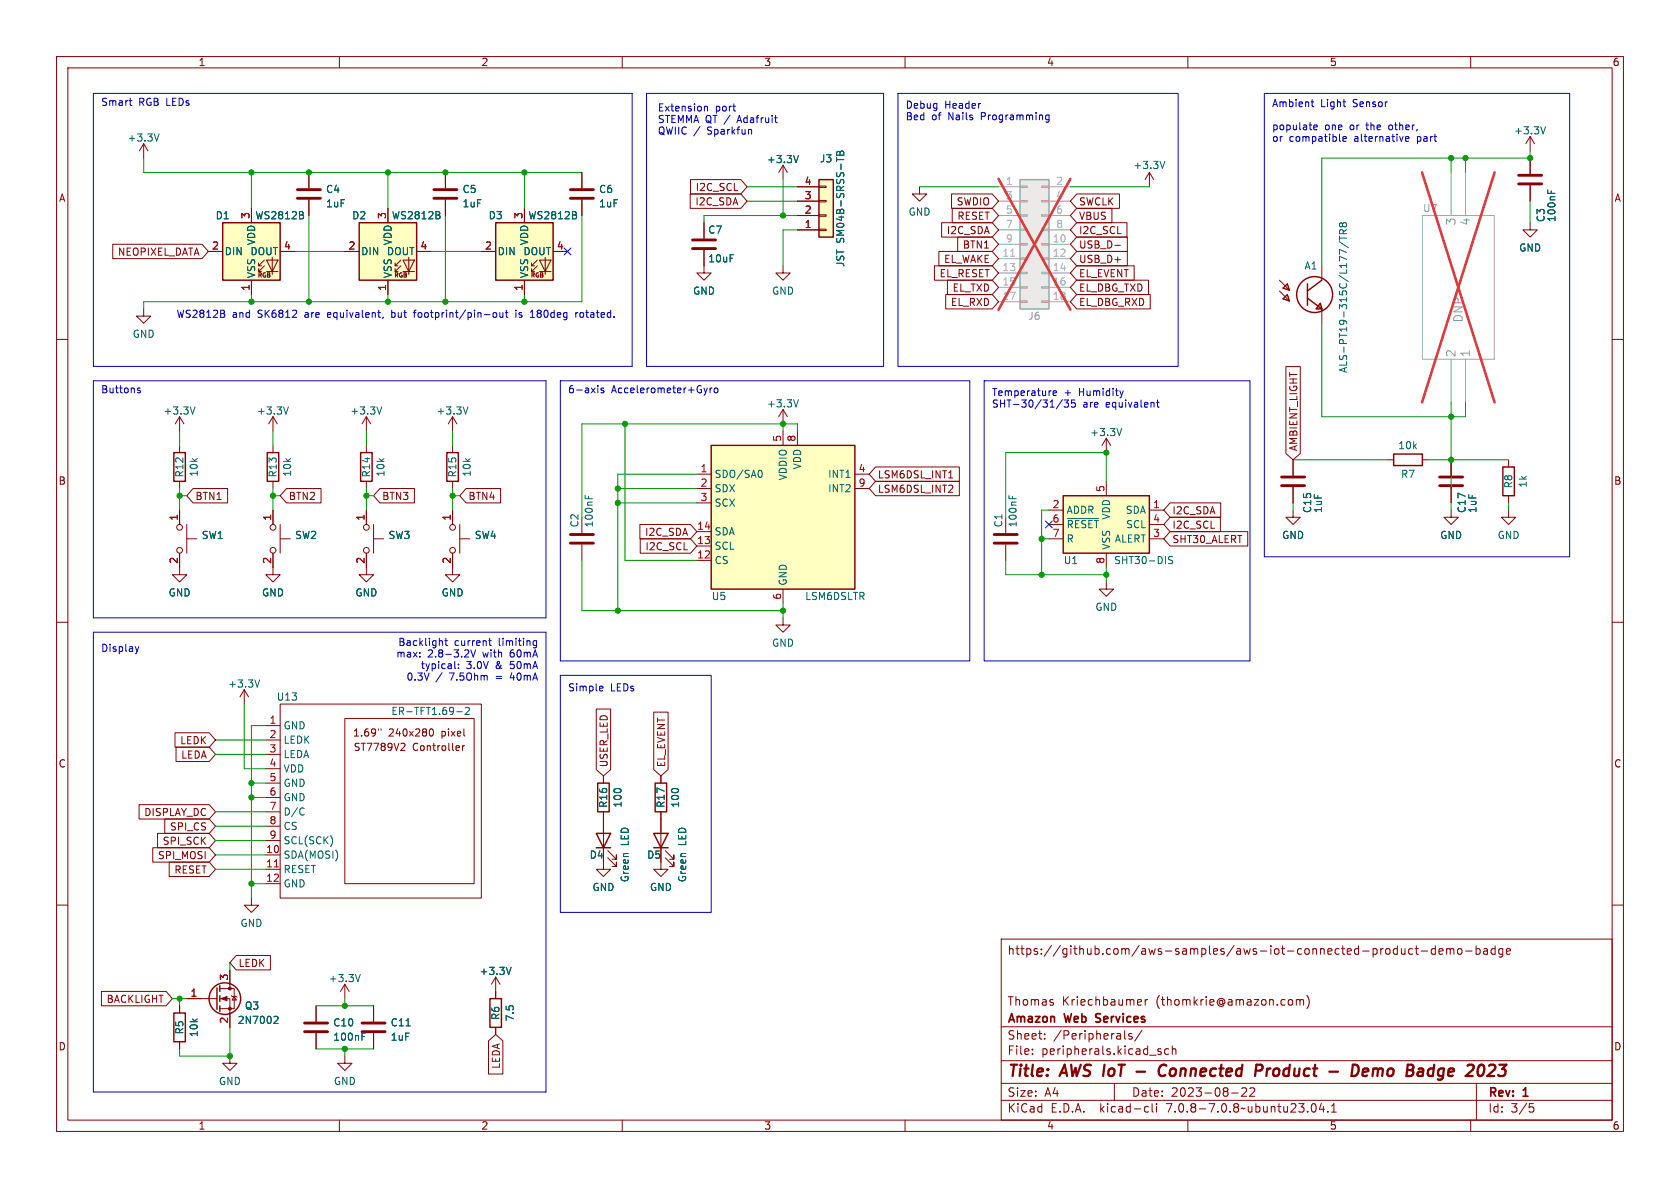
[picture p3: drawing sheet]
<svg xmlns="http://www.w3.org/2000/svg" width="297mm" height="210mm" viewBox="0 0 297 210" stroke-linecap="round" stroke-linejoin="round" font-family="sans-serif">
<g fill="none" stroke="#840000" stroke-width=".18">
<path d="M10 10h277v190h-277zM12 12h273v186h-273zM60 10v2M110 10v2M160 10v2M210 10v2M260 10v2M44.4 36.8v2.6M124.5 39.4v2.8M138.4 29.2l-.7 1.3M138.4 29.2v2.6M138.4 29.2l.8 1.3"/>
<path d="M162.6 33v1.3h1.2l-1.2 1.3-1.3-1.3h1.3M203.2 30.5l-.8 1.3M203.2 30.5v2.5M203.2 30.5l.8 1.3M270.5 39.4v1.2h1.3l-1.3 1.3-1.3-1.3h1.3M270.5 24.1v2.6M270.5 27.9v2.8M270.5 32.8v2.8M270.5 24.1l-.8 1.3M270.5 24.1l.8 1.3M10 60h2M36.8 44.5h2.6"/>
<path d="M44.4 49.5v2.6M45.7 48h.5M45.7 47h.5M46.7 47l-1 1v-.5M46.7 46l-1 1v-.5M47.1 46h2l-1 2zM47.1 48h2M48.1 45.5v3M49.5 44.5h2.6M124.5 44.2v4.1h1.2l-1.2 1.2-1.3-1.2h1.3M138.4 47v1.3h1.3l-1.3 1.2-1.2-1.2h1.2M285 60h2"/>
<path d="M31.7 73.7l-.7 1.2M31.7 73.7v2.5M31.7 78.7v1.3M31.7 73.7l.8 1.2M48.3 73.7l-.8 1.2M48.3 73.7v2.5M48.3 78.7v1.3M48.3 73.7l.7 1.2M64.8 73.7l-.8 1.2M64.8 73.7v2.5M64.8 78.7v1.3M64.8 73.7l.7 1.2"/>
<path d="M80 73.7v2.5M80 78.7v1.3M80 73.7l-.8 1.2M80 73.7l.8 1.2M138.4 72.4v2.5M138.4 76.2v2.5M138.4 72.4l-.7 1.3M138.4 72.4l.8 1.3M141 76.2v2.5M195.6 77.5l.7 1.2M195.6 77.5v2.5M195.6 77.5l-.8 1.2"/>
<path d="M31.7 97.8v3.8h1.3l-1.3 1.3-1.2-1.3h1.2M31.7 85.1v1.3M31.7 90.2v2.5M33 95.3h1.8M33 92.7v5.1M48.3 97.8v3.8h1.2l-1.2 1.3-1.3-1.3h1.3M48.3 85.1v1.3M48.3 90.2v2.5M49.5 95.3h1.8M49.5 92.7v5.1M64.8 97.8v3.8h1.2l-1.2 1.3-1.3-1.3h1.3M64.8 85.1v1.3"/>
<path d="M64.8 90.2v2.5M66 95.3h1.8M66 92.7v5.1M80 97.8v3.8h1.3l-1.3 1.3-1.3-1.3h1.3M80 85.1v1.3M80 90.2v2.5M81.3 95.3h1.8M81.3 92.7v5.1M102.9 91.4v2.8M102.9 96.3v2.8M123.2 83.8h2.5M123.2 99.1h2.5"/>
<path d="M123.2 96.5h2.5M123.2 94h2.5M123.2 86.4h2.5M123.2 88.9h2.5M151.1 83.8h2.6M151.1 86.4h2.6M177.8 91.4v2.8M177.8 96.3v2.8M185.4 95.3h2.6M185.4 90.2h2.6M185.4 92.7h2.6M195.6 85.1v2.5"/>
<path d="M195.6 97.8v2.5M203.2 95.3h2.5M203.2 90.2h2.5M203.2 92.7h2.5M228.6 90.2v1.2h1.3l-1.3 1.3-1.3-1.3h1.3M228.6 81.3v2.8M228.6 86.1v2.8M245.1 81.3h1.3M251.5 81.3h1.2M10 110h2M138.4 109.2v1.3h1.3l-1.3 1.3-1.2-1.3h1.2M138.4 104.1v2.6"/>
<path d="M195.6 102.9v1.2h-1.3l1.3 1.3 1.2-1.3h-1.2M285 110h2M43.2 121.9l-.8 1.3M43.2 121.9v2.6M43.2 121.9l.7 1.3M47 128.3h2.5M47 130.8h2.5M47 133.4h2.5M47 135.9h2.5M47 138.4h2.5M49.5 124.5h35.6v34.3h-35.6zM61 127h22.8v29.2h-22.8z"/>
<path d="M66.9 128.8v.3M67.4 128.8v.3M71.1 131.4h.4l.1 .4-.8 .9h.8M76 129l.2-.2a.68 .68 0 0 1 .4 .7 .68 .68 0 0 1-.4 .6l-.2-.1M81.2 131.9v.2l-.6 .1M81.8 131.8v.9M82.1 131.8l-.3 .3M106.7 137.2v1.2M116.8 137.2v1.2M10 160h2M47 151.1h2.5M47 153.7h2.5"/>
<path d="M47 156.2h2.5M47 141h2.5M47 143.5h2.5M47 146.1h2.5M47 148.6h2.5M106.7 143.5v10.2h1.2l-1.2 1.2-1.3-1.2h1.3M107.4 151.6l1.6 1.6v-.8v.8h-.8M107.4 150.4l1.6 1.5v-.8v.8h-.8M116.8 143.5v10.2h1.3l-1.3 1.2-1.2-1.2h1.2M117.6 151.6l1.5 1.6v-.8v.8h-.7M117.6 150.4l1.5 1.5v-.8v.8h-.7M285 160h2"/>
<path d="M31.7 177.8v1.3M33 176.5h5.4M38.9 176.5h1.7v5.1M38.9 174.8h2.5v3.5h-2.5M40.6 171.5v3.3M40.9 176l.1 .1h.8l.1 .2M41.4 176.1l.4 .7h-.8zM55.9 177.8v2.8M61 174l-.8 1.3M61 174v2.5M61 174l.7 1.3M66 177.8v2.8"/>
<path d="M87.6 172.7l-.7 1.3M87.6 172.7v2.6M87.6 172.7l.8 1.3M177 166h108v32h-108zM186.2 177.3v.3M201.3 176.7l.4 .1 .1 .3-.7 .1M201.7 177.6l-.4 .1M202.5 176.7v1M202.9 176.7l-.3 .1-.1 .2M228.4 176.8l.1 .2v.4l-.1 .2M229.2 176.8l.4-.1 .2 .2M229.2 176.7v1"/>
<path d="M229.8 176.9l.2-.2 .4 .1 .1 .9M229.8 176.9v.8M231 176a1.72 1.72 0 0 1 0 2.3M245.5 167.7l.2 .3v.4l-.2 .3M247 167.8l-.4-.1-.3 .3v.4l.2 .2h.5M247 167.2v1.5M247.7 167.7l.1 .9 .4 .1 .2-.1M248.4 167.7v1M249.7 167.8l-.4-.1-.3 .3v.4l.2 .2h.5M250.2 167.7h.5M250.4 167.2v1.3l.3 .2M251.2 168.1h1.2"/>
<path d="M253.7 167.8l-.4-.1-.3 .3v.4l.2 .2h.5M253.7 167.2v1.5M254.4 168.2l.7-.1-.1-.3-.4-.1-.2 .2 .1 .7h.5M255.7 167.8l.5-.1 .2 .2M255.7 167.7v1M256.4 167.9l.2-.2 .4 .1v.9M256.4 167.9v.8M257.8 167.8l.4-.1 .3 .3v.4l-.3 .3-.4-.1-.1-.2v-.4zM259.1 168.1h1.1M261 167.8l.4-.1 .3 .3v.4l-.2 .2h-.5M261 167.2v1.5M262.3 167.8h.6l.1 .9"/>
<path d="M263 168.1h-.5a.29 .29 0 0 0-.3 .3 .29 .29 0 0 0 .3 .3l.5-.1M264.3 167.8l-.4-.1-.3 .3v.4l.1 .2h.6M264.3 167.2v1.5M265.7 167.8l-.5-.1-.2 .3v.4l.1 .2h.6M265.7 167.7v1.2l-.3 .3-.4-.1M266.3 168.2l.7-.1v-.3l-.5-.1-.2 .2 .1 .7h.6M31.7 184.2v1.2M40.6 186.7v1.3h1.3l-1.3 1.2-1.2-1.2h1.2M55.9 182.6v2.8M60 198v2M61 186.7v1.3h1.2l-1.2 1.2-1.3-1.2h1.3M66 182.6v2.8"/>
<path d="M110 198v2M160 198v2M177 194.5h108M177 191.5h108M177 187.5h108M177 181.5h108M182.5 186.3v.1M182.5 185.5v.1M184.7 183.6v.1M184.7 182.8v.1M197 191.5v3M198.8 182.2v1.3l.2 .2"/>
<path d="M200.1 182.8l-.4-.1-.2 .2 .1 .2 .5 .2v.3h-.6M201.9 182.1l-1.3 2M202.6 195.6l.4 .1M203 196.5l-.4 .1M203.7 195.1v1.3l.2 .2M204.5 195.1v.1M204.5 195.6v1M204.7 185.8l.5 .2 .1 .1-.1 .2-.4 .1M204.7 185.5h.5M206.6 185.5l-.4-.1-.3 .3v.4l.1 .2h.6M207.2 185.5l.3-.1 .3 .1 .1 .9M207.2 184.9v1.5"/>
<path d="M210 198v2M217.7 193.2h1.2M219.5 192.4l.6-.1 .2 .1 .1 .3-.9 1.1h.9M221 192.4l.5-.1 .2 .1 .1 .3-.9 1.1h.9M232 195.2l.2-.1a.81 .81 0 0 1 .6 .6 .81 .81 0 0 1-.3 .8l-.2 .1a.81 .81 0 0 1-.6-.6 .81 .81 0 0 1 .3-.8zM233.6 195l-.4 1.1h1M234 195.6v1M234.7 196.5v.1M235.4 196.6h.8M235.4 195.5l.4-.4v1.5M260 198v2M261 191.5v6.5"/>
<path d="M270.4 195.1h.7M270.5 195.7h.4l.3 .3-.2 .5-.5 .1"/>
<circle cx="31.8" cy="93.2" r=".51"/>
<circle cx="31.8" cy="97.3" r=".51"/>
<circle cx="48.3" cy="97.3" r=".51"/>
<circle cx="48.3" cy="93.2" r=".51"/>
<circle cx="64.8" cy="97.3" r=".51"/>
<circle cx="64.8" cy="93.2" r=".51"/>
<circle cx="80" cy="93.2" r=".51"/>
<circle cx="80" cy="97.3" r=".51"/>
</g>
<g fill="none" stroke="#840000" stroke-width=".4">
<path d="M200.9 189.4h1.5M206.2 188.4a.88 .88 0 0 0-1 0 .88 .88 0 0 0-.4 1 .69 .69 0 0 0 .4 .7 .69 .69 0 0 0 .8-.1M222.9 188.2l.2 .1a.58 .58 0 0 1-.3 1M224 188.9l-.1 1.3M224.4 188.9l-.4 .4M240.2 189.1a.72 .72 0 0 0-.6-.9h-.4l-.3 2M240.9 190.1l.2 .1 .6-.1M241 189.2l.3-.3h.4l.2 .3v.2l-1 .1M242.8 188.9l-.2 1.3M243.1 188.9l-.3 .2M252.6 190.1l.1 .1 .6-.1M253.5 189a.66 .66 0 0 0-.9 .1"/>
<path d="M253.6 188.2l-.3 2M263.6 188.2h.4a.45 .45 0 0 1 .3 .6l-.1 .3-1.3 1.1h1.3M264.8 190l.1 .1"/>
</g>
<path d="M193.8 179.3v.5M193.7 180.6l.2 .1" fill="none" stroke="#840000" stroke-width=".3"/>
<g fill="none" stroke="#840000" stroke-width=".25">
<path d="M39.4 39.4h10.1v10.1h-10.1zM125.7 78.7h25.4v25.4h-25.4zM30.7 80h2.1v5.1h-2.1zM47.2 80h2.1v5.1h-2.1zM63.8 80h2v5.1h-2zM79 80h2v5.1h-2zM188 87.6h15.2v10.2h-15.2zM246.4 80.3h5.1v2h-5.1zM105.7 138.4h2v5.1h-2zM115.8 138.4h2.1v5.1h-2.1zM105.4 147.3h2.5l-1.2 2.6zM105.4 149.9h2.5"/>
<path d="M115.6 147.3h2.5l-1.3 2.6zM115.6 149.9h2.5M30.7 179.1h2.1v5.1h-2.1zM38.4 174.6v3.8M38.9 174.2v1.1M38.9 176v1M38.9 177.8v1"/>
<circle cx="39.8" cy="176.5" r="2.79"/>
</g>
<g fill="none" stroke="#006464" stroke-width=".18">
<path d="M53.6 38.1l.1 .2-.1 .3M53.6 37.5v.4M141.2 27.5l-.5 1.3M205.9 28.5l-.4 1.3M273.2 22.4l-.4 1.3M273.6 33.6v.6M274.2 33.8v.4M34.5 71.9l-.5 1.3M51 71.9l-.4 1.3M67.5 71.9l-.4 1.3M82.7 71.9l-.4 1.3M141.2 70.7l-.5 1.2"/>
<path d="M198.3 75.7l-.4 1.3M103.4 87.5v.7M104.1 87.7v.5M134.4 83.1a.79 .79 0 0 1 0 1.3M178.4 87.5v.7M179 87.7v.5M188.7 91.7h5.5M207.3 98.4h-.5l-.2 .1v.4l.6 .2 .1 .3-.2 .2h-.5M45.9 120.2l-.4 1.3M80.7 125.8h1M82.2 125.2l.5-.2 .3 .4-.8 .9h.8M53.5 142.8l.3 .1"/>
<path d="M53.8 144l-.3 .1M48.6 179.6l.4 .1 .2 .3-.8 .9h.8M63.7 172.3l-.4 1.2M90.4 171l-.5 1.3M64 183.2h.4M64 182.6h.6M71.8 181.4h.7"/>
</g>
<g fill="none" stroke="#840000" stroke-width=".51">
<path d="M268.5 31h4M268.5 32.5h4M122.4 42.4h4.1M122.4 43.9h4.1M100.8 94.5h4.1M100.8 96h4.1M175.8 94.5h4M175.8 96h4M226.6 84.3h4M226.6 85.9h4M53.8 180.8h4.1M53.8 182.4h4.1"/>
<path d="M64 180.8h4.1M64 182.4h4.1"/>
</g>
<path d="M180.3 31.8h5.1v22.8h-5.1z" fill="#ebeae8" stroke="#ebeae8" stroke-width=".18"/>
<g fill="none" stroke="#9c9b98" stroke-width=".18">
<path d="M176.5 33h3.8M176.5 35.6h3.8M176.5 38.1h3.8M180.3 38h1.3v.2h-1.3zM180.3 35.4h1.3v.3h-1.3zM180.3 32.9h1.3v.2h-1.3zM184.1 38h1.3v.2h-1.3zM184.1 35.4h1.3v.3h-1.3zM184.1 32.9h1.3v.2h-1.3zM185.4 33h3.8M185.4 35.6h3.8M185.4 38.1h3.8"/>
<path d="M251.5 38.1h12.7v25.4h-12.7zM256.5 30.5v7.6M259.1 30.5v7.6M176.5 43.2h3.8M176.5 45.7h3.8M176.5 48.3h3.8M176.5 50.8h3.8M176.5 53.3h3.8M176.5 40.6h3.8M180.3 53.2h1.3v.3h-1.3zM180.3 50.7h1.3v.2h-1.3zM180.3 48.1h1.3v.3h-1.3z"/>
<path d="M180.3 45.6h1.3v.2h-1.3zM180.3 43.1h1.3v.2h-1.3zM180.3 40.5h1.3v.3h-1.3zM184.1 53.2h1.3v.3h-1.3zM184.1 50.7h1.3v.2h-1.3zM184.1 48.1h1.3v.3h-1.3zM184.1 45.6h1.3v.2h-1.3zM184.1 43.1h1.3v.2h-1.3zM184.1 40.5h1.3v.3h-1.3zM185.4 43.2h3.8M185.4 45.7h3.8M185.4 48.3h3.8"/>
<path d="M185.4 50.8h3.8M185.4 53.3h3.8M185.4 40.6h3.8M256.5 63.5v7.6M259.1 63.5v7.6"/>
</g>
<path d="M180.3 31.8h5.1v22.8h-5.1z" fill="none" stroke="#9c9b98" stroke-width=".25"/>
<path d="M178.7 45.3h.7" fill="none" stroke="#a5a4a2" stroke-width=".18"/>
<path d="M176.5 31.6l12.7 23.1M189.2 31.6l-12.7 23.1M251.4 30.5l12.8 40.6M264.2 30.5l-12.8 40.6" fill="none" stroke="#eb3a3d" stroke-width=".46"/>
<path d="M48.5 153.3h.7" fill="none" stroke="#a90000" stroke-width=".18"/>
<g fill="#ffffc2" stroke="#ffffc2" stroke-width=".18">
<path d="M125.7 78.7h25.4v25.4h-25.4z"/>
<path d="M39.4 39.4h10.1v10.1h-10.1z"/>
<path d="M188 87.6h15.2v10.2h-15.2z"/>
</g>
<g fill="#840000" stroke="#840000" stroke-width=".18">
<path d="M39.1 176.5l1-.4v.8z"/>
<circle cx="40.6" cy="178.3" r=".25"/>
<circle cx="40.6" cy="174.8" r=".25"/>
</g>
<g fill="#ffffc2">
<path d="M227.6 52.1l.4 1.1-1.2-.4z"/>
<path d="M227.6 50.2l.4 1.1-1.2-.4z"/>
<path d="M233.4 53.6l.3 1h-1z"/>
</g>
<g fill="none" stroke="#840000" stroke-width=".18">
<path d="M25.4 25.4l-.8 1.3M25.4 25.4v2.5M25.4 25.4l.8 1.3M44.4 36.8v2.6M54.6 30.5v2.8M54.6 35.3v2.8M68.6 36.8v2.6M78.7 30.5v2.8M78.7 35.3v2.8M92.7 36.8v2.6M102.9 30.5v2.8M102.9 35.3v2.8"/>
<path d="M122 34.3h9l1.1 1.3-1.1 1.2h-9zM122.1 31.7h8.9l1.1 1.3-1.1 1.3h-8.9zM124.5 39.4v2.8M141 38.1h3.8M141 35.6h3.8M141 33h3.8M144.8 32.9h1.2v.2h-1.2zM144.8 35.4h1.2v.3h-1.2zM144.8 38h1.2v.2h-1.2zM166.5 39.4h8.9l1.1 1.2-1.1 1.3h-8.9zM168.2 34.3h7.2l1.1 1.3-1.1 1.2h-7.2zM168.3 36.8h7.1l1.1 1.3-1.1 1.3h-7.1z"/>
<path d="M190.3 36.8h6.3v2.6h-6.3l-1.1-1.3zM190.3 34.3h7.6v2.5h-7.6l-1.1-1.2zM190.3 39.4h8.9v2.5h-8.9l-1.1-1.3zM270.5 27.9v2.8M270.5 32.8v2.8M19.9 43.2h15.8l1.1 1.3-1.1 1.2h-15.8zM25.4 54.6v1.3h1.3l-1.3 1.3-1.3-1.3h1.3M36.8 44.5h2.6M44.4 49.5v2.6M49.5 44.5h2.6M61 44.5h2.5M68.6 49.5v2.6"/>
<path d="M69.8 48h.6M69.8 47h.6M70.9 47l-1.1 1v-.5M70.9 46l-1.1 1v-.5M71.2 46h2.1l-1 2zM71.2 48h2.1M72.3 45.5v3M73.7 44.5h2.5M85.1 44.5h2.5M92.7 49.5v2.6M94 48h.5M94 47h.5"/>
<path d="M95 47l-1 1v-.5M95 46l-1 1v-.5M95.4 46h2l-1 2zM95.4 48h2M96.4 45.5v3M97.8 44.5h2.5M124.5 44.2v2.8M141 40.6h3.8M144.8 40.5h1.2v.3h-1.2zM165.2 47h10.2l1.1 1.3-1.1 1.2h-10.2zM166 44.4h9.4l1.1 1.3-1.1 1.3h-9.4zM167.2 52.1h8.2l1.1 1.2-1.1 1.3h-8.2z"/>
<path d="M167.5 49.5h7.9l1.1 1.3-1.1 1.3h-7.9zM169.3 41.9h6.1l1.1 1.3-1.1 1.3h-6.1zM190.3 41.9h9v2.6h-9l-1.1-1.3zM190.3 52.1h13v2.5h-13l-1.1-1.3zM190.3 49.5h12.7v2.6h-12.7l-1.1-1.3zM190.3 47h10.2v2.5h-10.2l-1.1-1.2zM190.3 44.4h9v2.6h-9l-1.1-1.3zM197.1 43.4h1M226.2 51.4l1.8 1.8M226.2 49.5l1.8 1.8M226.8 52.8l.8-.7 .4 1.1M226.8 50.9l.8-.7 .4 1.1"/>
<path d="M226.8 52.8l1.2 .4M226.8 50.9l1.2 .4M227.6 52.1l.4 1.1-1.2-.4zM227.6 50.2l.4 1.1-1.2-.4zM233.4 54.4l.3 .2v2.6M233.7 47v2.5M227.3 64.8h2.6v15.4l-1.3 1.1-1.3-1.1zM31.7 90.2v2.5M31.7 97.8v2.5M34.1 86.4h6.1v2.5h-6.1l-1.1-1.3zM48.3 90.2v2.5M48.3 97.8v2.5"/>
<path d="M50.6 86.4h6.2v2.5h-6.2l-1.1-1.3zM64.8 90.2v2.5M64.8 97.8v2.5M67.2 86.4h6.1v2.5h-6.1l-1.2-1.3zM80 90.2v2.5M80 97.8v2.5M82.4 86.4h6.1v2.5h-6.1l-1.1-1.3zM113.1 92.7h9l1.1 1.3-1.1 1.3h-9zM113.2 95.2h8.9l1.1 1.3-1.1 1.3h-8.9zM154.8 85.1h14.8v2.5h-14.8l-1.1-1.2zM154.8 82.5h14.8v2.6h-14.8l-1.1-1.3zM167.7 84.5h.7"/>
<path d="M206.9 88.9h8.9v2.5h-8.9l-1.2-1.2zM206.9 91.4h8.8v2.6h-8.8l-1.2-1.3zM206.9 94h13.7v2.5h-13.7l-1.2-1.2zM228.6 81.3v2.8M228.6 86.1v2.8M256.5 90.2v1.2h1.3l-1.3 1.3-1.2-1.3h1.2M256.5 81.3v2.8M256.5 86.1v2.8M266.7 90.2v1.2h1.3l-1.3 1.3-1.3-1.3h1.3M266.7 81.3v1.3M266.7 87.6v1.3M30.9 129.5h6.1l1.1 1.3-1.1 1.3h-6.1z"/>
<path d="M31.1 132.1h5.9l1.1 1.3-1.1 1.2h-5.9zM105.4 125.3h2.6v10.7l-1.3 1.2-1.3-1.2zM106.7 137.2v1.2M115.6 125.9h2.5v10.1l-1.3 1.2-1.2-1.2zM116.8 137.2v1.2M24.6 142.2h12.4l1.1 1.3-1.1 1.3h-12.4zM27 149.9h10l1.1 1.2-1.1 1.3h-10zM27.9 147.3h9.1l1.1 1.3-1.1 1.3h-9.1zM29.1 144.8h7.9l1.1 1.3-1.1 1.2h-7.9zM29.9 152.4h7.1l1.1 1.3-1.1 1.2h-7.1zM44.4 158.8v1.2h1.3l-1.3 1.3-1.2-1.3h1.2M106.7 143.5v3.8"/>
<path d="M106.7 149.9v2.5M116.8 143.5v3.8M116.8 149.9v2.5M17.9 175.3h11.5l1.1 1.2-1.1 1.3h-11.5zM31.7 177.8v1.3M33 176.5h2.6M40.6 171.5v2.5M40.6 179.1v2.5M41.8 168.9h6v2.6h-6l-1.2-1.3zM55.9 177.8v2.8M66 177.8v2.8M87.6 175.3v1.2"/>
<path d="M31.7 184.2v1.2M55.9 182.6v2.8M66 182.6v2.8M86.4 184l1.2-1.1 1.3 1.1v5.9h-2.5zM87.6 181.6v1.3"/>
</g>
<g fill="none" stroke="#840000" stroke-width=".25">
<path d="M63.5 39.4h10.2v10.1h-10.2zM87.6 39.4h10.2v10.1h-10.2zM144.8 31.8h2.5v10.1h-2.5zM231.1 50.2v3.8M231.1 52.7l2.6 1.9M233.4 53.6l.3 1h-1zM233.7 49.5l-2.6 1.9M265.7 82.6h2v5h-2zM86.6 176.5h2v5.1h-2z"/>
<circle cx="232.4" cy="52.1" r="3.2"/>
</g>
<g fill="none" stroke="#006464" stroke-width=".18">
<path d="M28.1 23.7l-.4 1.2M53.6 38.1l.1 .2-.1 .3M53.6 37.5v.4M77.7 38.1l.1 .2-.1 .3M77.7 37.5v.4M101.8 38.1l.1 .2-.1 .3M101.8 37.5v.4M141.2 27.5l-.5 1.3M147.9 27.8v.8M147.9 28.2h1.3M148 26.9l.3-.1 .2 .2 .1-.2 .3-.1 .3 .2v.5h-1.3zM148.5 27v.4"/>
<path d="M237.3 39.6l-.2-.2-.3 .2v.3l.2 .2 .3-.2M237.3 39.6l.3-.2h.3l.2 .2-.1 .4-.2 .1-.3-.1-.2-.1M237.3 39.6v.3M273.6 33.6v.6M274.2 33.8v.4M236.7 42.7l1.7 1.1M236.8 41.7v.8M236.8 42.1h1.3M237.5 41.3l-.1-.6-.2-.1h-.3l-.1 .7h1.3M238.1 44.6l-1.3-.5v.8M238.1 40.6l-.6 .4M48.6 179.6l.4 .1 .2 .3-.8 .9h.8"/>
<path d="M90.4 171l-.5 1.3M64 183.2h.4M64 182.6h.6M71.8 181.4h.7"/>
</g>
<g fill="#ffffc2" stroke="#ffffc2" stroke-width=".18">
<path d="M144.8 31.8h2.5v10.1h-2.5z"/>
<path d="M87.6 39.4h10.2v10.1h-10.2z"/>
<path d="M63.5 39.4h10.2v10.1h-10.2z"/>
</g>
<path d="M52.6 33.5h4M52.6 35.1h4M76.7 33.5h4.1M76.7 35.1h4.1M100.8 33.5h4.1M100.8 35.1h4.1M254.5 84.3h4.1M254.5 85.9h4.1" fill="none" stroke="#840000" stroke-width=".51"/>
<g fill="none" stroke="#0000c2" stroke-width=".18">
<path d="M16.5 16.5h95.3v48.3h-95.3zM22.8 17.8h.5M23 18.5l.3 .1M114.3 16.5h41.9v48.3h-41.9zM124.5 18.8v.8M124.5 18.9l.2-.1h.3l.1 .8M158.7 16.5h49.6v48.3h-49.6zM223.5 16.5h54v81.9h-54zM231.8 18h.5M232 17.6v1.1l.3 .2M237.4 18h.5M237.8 18.9h.1"/>
<path d="M132.7 22.9l.2 .2v.6M136.9 20.8h.5M137.3 21.7h.1M185.5 20.3v1.1l-.3 .2-.3-.1M185.5 20.4l-.4-.1-.2 .3 .1 .5h.5M232.3 22.5l.6-.1-.1-.2-.4-.1-.1 .2v.6h.5M237.4 24.6l.6-.2v-.2l-.4-.1-.2 .2 .1 .6h.5M248.5 24.6l.6-.2-.1-.2-.3-.1-.2 .2v.6h.5M39.6 55.5l.1 .2-.1 .3M39.6 55v.3M67.7 56l-.1 .3M69.3 54.8v1.3"/>
<path d="M69.3 56l.1 .1M69.4 55.3h-.1M73.1 55.3h.4M73.5 54.8l-.3 .2v1.1M87.2 55.4l.2-.1 .4 .1v.5l-.1 .1-.3 .1-.2-.1zM88.4 55.3v.7l.3 .1 .2-.1M88.9 55.3v.8M89.3 55.3h.5M89.5 54.8v1.1l.3 .2M91.2 54.8v.2M91.2 55.3v.8M93.7 56.1h.8"/>
<path d="M94 55l.1-.2v1.3M101.8 55.3v.8M102.2 55.3l-.4 .2M102.8 55.3l-.3 .2v.4l.3 .2M16.5 67.3h80v41.9h-80zM24.3 68.8l.5 .4-.1 .2h-.4M24.8 68.7l-.3-.1-.2 .2M99.1 67.3h72.3v49.5h-72.3zM105.7 68.2v.1M105.7 68.6v.8M106.7 68.7l-.3-.1-.2 .2 .1 .2 .4 .1v.3h-.5M125 68.6l-.3 .8"/>
<path d="M125.5 68.6v.8M125.9 68.6l-.4 .2M126.3 68.7l.2-.1 .4 .1v.5l-.1 .2h-.3l-.2-.1zM174 67.3h47v49.5h-47zM186.2 69.5l.6-.1-.1-.3h-.3l-.2 .2v.6h.5M187.8 70.6l-1.1 1.7M188.1 70.7h.8l-.4 .5 .3 .1v.6l-.1 .1-.6-.1M190.1 70.7h-.6l-.1 .6 .2-.1 .4 .1 .1 .1v.5l-.2 .1-.5-.1M198.6 69.1l-.3 .8M204.4 71.1h.5M204.6 70.7v1.1l.3 .2M16.5 111.8h80v81.2h-80z"/>
<path d="M23.9 114.3l.3 .9M24.2 115.2l-.1 .3M24.5 114.3l-.3 .9M74.2 116v.1M74.2 115.4v.1M78 113.3l.2 .1v.7M78.6 113.3h.5M78.8 112.8v1.1l.3 .2M80.4 116.9v1.1l.2 .2M81.1 118.1v.1M81.1 117.4v.1M82.1 116.1h.8"/>
<path d="M82.8 115v.4M83.2 114.9l.5 1.2 .4-1.2M86.4 113.3h.5M86.6 112.8v1.1l.3 .2M94.2 113.9l.3 .2 .3-.1M94.8 113.3h-.3l-.3 .2M94.8 113.3v1l-.1 .2M99.1 119.4h26.6v41.9h-26.6zM106.2 121.3l.3 .1 .1 .2-.6 .1M106.5 122.1h-.3"/>
</g>
<g fill="none" stroke="#009600" stroke-width=".18">
<path d="M25.4 27.9v2.6h77.5M44.4 30.5v6.3M54.6 38.1v15.2M68.6 30.5v6.3M78.7 38.1v15.2M92.7 30.5v6.3M102.9 38.1v15.2h-77.5v1.3M132.1 33h8.9M132.1 35.6h8.9M138.4 31.8v6.3M141 38.1h-16.5v1.3M162.6 33h13.9"/>
<path d="M189.2 33h14M256.5 27.9v2.6M259.1 27.9v2.6M270.5 26.7v1.2h-36.8v19.1M270.5 35.6v3.8M44.4 52.1v1.2M52.1 44.5h8.9M68.6 52.1v1.2M76.2 44.5h8.9M92.7 52.1v1.2M141 40.6h-2.6v6.4M233.7 57.2v16.5h25.4v-2.6"/>
<path d="M31.7 76.2v2.5M48.3 76.2v2.5M64.8 76.2v2.5M80 76.2v2.5M110.5 74.9v24.2h12.7M138.4 74.9v1.3M141 76.2v-1.3h-38.1v16.5M256.5 71.1v15.3M31.7 86.4v3.8M31.7 87.6h1.3M48.3 87.6h1.2M48.3 86.4v3.8"/>
<path d="M64.8 87.6h1.2M64.8 86.4v3.8M80 86.4v3.8M80 87.6h1.3M102.9 99.1v8.9h35.5M109.2 88.9h14M109.2 86.4h14M123.2 83.8h-14v24.2M177.8 99.1v2.5h17.8M184.1 95.3h1.3M185.4 90.2h-1.3v11.4M195.6 85.1v-5.1h-17.8v11.4"/>
<path d="M228.6 81.3h16.5M228.6 88.9v1.3M252.7 81.3h14M256.5 88.9v1.3M266.7 88.9v1.3M138.4 106.7v2.5M195.6 100.3v2.6M38.1 133.4h8.9M38.1 130.8h8.9M43.2 124.5v11.4h3.8M44.4 138.4h2.6M47 128.3h-2.6v30.5"/>
<path d="M38.1 146.1h8.9M38.1 143.5h8.9M38.1 153.7h8.9M38.1 151.1h8.9M38.1 148.6h8.9M44.4 141h2.6M44.4 156.2h2.6M30.5 176.5h2.5M31.7 176.5v1.3M40.6 170.2v1.3M55.9 177.8h10.1M61 176.5v1.3"/>
<path d="M40.6 181.6v5.1h-8.9v-1.3M55.9 185.4h10.1M61 185.4v1.3"/>
</g>
<path d="M99.7 43.8l1.2 1.3M100.9 43.8l-1.2 1.3M184.8 92.1l1.2 1.2M186 92.1l-1.2 1.2" fill="none" stroke="#000084" stroke-width=".18"/>
<g fill="#009600" stroke="#009600" stroke-width=".18">
<circle cx="54.6" cy="53.3" r=".46"/>
<circle cx="44.4" cy="30.5" r=".46"/>
<circle cx="54.6" cy="30.5" r=".46"/>
<circle cx="40.6" cy="186.7" r=".46"/>
<circle cx="44.4" cy="141" r=".46"/>
<circle cx="31.7" cy="176.5" r=".46"/>
<circle cx="110.5" cy="74.9" r=".46"/>
<circle cx="80" cy="87.6" r=".46"/>
<circle cx="61" cy="185.4" r=".46"/>
<circle cx="61" cy="177.8" r=".46"/>
<circle cx="44.4" cy="138.4" r=".46"/>
<circle cx="44.4" cy="156.2" r=".46"/>
<circle cx="48.3" cy="87.6" r=".46"/>
<circle cx="64.8" cy="87.6" r=".46"/>
<circle cx="44.4" cy="53.3" r=".46"/>
<circle cx="31.7" cy="87.6" r=".46"/>
<circle cx="256.5" cy="27.9" r=".46"/>
<circle cx="256.5" cy="81.3" r=".46"/>
<circle cx="195.6" cy="80" r=".46"/>
<circle cx="256.5" cy="73.7" r=".46"/>
<circle cx="270.5" cy="27.9" r=".46"/>
<circle cx="259.1" cy="27.9" r=".46"/>
<circle cx="92.7" cy="53.3" r=".46"/>
<circle cx="78.7" cy="53.3" r=".46"/>
<circle cx="92.7" cy="30.5" r=".46"/>
<circle cx="78.7" cy="30.5" r=".46"/>
<circle cx="68.6" cy="53.3" r=".46"/>
<circle cx="68.6" cy="30.5" r=".46"/>
<circle cx="138.4" cy="74.9" r=".46"/>
<circle cx="138.4" cy="38.1" r=".46"/>
<circle cx="109.2" cy="88.9" r=".46"/>
<circle cx="109.2" cy="86.4" r=".46"/>
<circle cx="109.2" cy="108" r=".46"/>
<circle cx="138.4" cy="108" r=".46"/>
<circle cx="184.1" cy="101.6" r=".46"/>
<circle cx="195.6" cy="101.6" r=".46"/>
<circle cx="184.1" cy="95.3" r=".46"/>
</g>
<g font-size="2.8" fill="#840000">
<text x="178" y="190.9">Title:</text>
<text x="187.7" y="190.9">AWS IoT</text>
<text x="207.3" y="190.9">Connected</text>
<text x="225.1" y="190.9">Product</text>
<text x="239" y="190.9">-</text>
<text x="243.8" y="190.9">Demo</text>
<text x="254.3" y="190.9">Badge</text>
<text x="265.8" y="190.9">2023</text>
</g>
<g font-size="2.1" fill="#939391">
<text x="257.5" y="39.9" transform="rotate(-90 257.5 39.9)">3</text>
<text x="260.1" y="39.9" transform="rotate(-90 260.1 39.9)">4</text>
<text x="258.8" y="57.1" transform="rotate(-90 258.8 57.1)">DNP</text>
<text x="257.5" y="63.2" transform="rotate(-90 257.5 63.2)">2</text>
<text x="260.1" y="63.2" transform="rotate(-90 260.1 63.2)">1</text>
</g>
<g font-size="2.1" fill="#840000">
<text x="178" y="169">https://github.com/aws-samples/aws-iot-connected-product-demo-badge</text>
<text x="178" y="178">Thomas</text>
<text x="187.7" y="178">Kriechbaumer</text>
<text x="204.4" y="178">(thomkrie@amazon.com)</text>
<text x="178" y="184">Sheet:</text>
<text x="178" y="181.2">Amazon</text>
<text x="186.2" y="184">/Peripherals/</text>
<text x="188.3" y="181.2">Web</text>
<text x="194.4" y="181.2">Services</text>
<text x="178" y="186.7">File:</text>
<text x="184.1" y="186.7">peripherals.kicad_sch</text>
<text x="178" y="196.9">KiCad</text>
<text x="178" y="194.1">Size:</text>
<text x="184.7" y="194.1">A4</text>
<text x="185.7" y="196.9">E.D.A.</text>
<text x="194.6" y="196.9">kicad-cli</text>
<text x="200" y="194.1">Date:</text>
<text x="206.5" y="196.9">7.0.8-7.0.8~ubuntu23.04.1</text>
<text x="207" y="194.1">2023-08-22</text>
<text x="263" y="194.3">Rev:</text>
<text x="263" y="196.9">Id:</text>
<text x="267.1" y="196.9">3/5</text>
<text x="269.4" y="194.3">1</text>
</g>
<g font-size="1.8" fill="#840000">
<text x="35" y="11.9">1</text>
<text x="85" y="11.9">2</text>
<text x="135" y="11.9">3</text>
<text x="185" y="11.9">4</text>
<text x="235" y="11.9">5</text>
<text x="285" y="11.9">6</text>
<text x="10.3" y="35.9">A</text>
<text x="122.9" y="34">I2C_SCL</text>
<text x="285.3" y="35.9">A</text>
<text x="122.8" y="36.5">I2C_SDA</text>
<text x="167.3" y="41.6">I2C_SDA</text>
<text x="169" y="36.5">SWDIO</text>
<text x="169.2" y="39.1">RESET</text>
<text x="190.7" y="39.1">VBUS</text>
<text x="190.7" y="36.5">SWCLK</text>
<text x="190.7" y="41.6">I2C_SCL</text>
<text x="20.7" y="45.4">NEOPIXEL_DATA</text>
<text x="166.8" y="46.7">EL_WAKE</text>
<text x="170.1" y="44.1">BTN1</text>
<text x="190.7" y="44.1">USB_D-</text>
<text x="190.7" y="46.7">USB_D+</text>
<text x="166" y="49.2">EL_RESET</text>
<text x="168.3" y="51.8">EL_TXD</text>
<text x="190.7" y="51.8">EL_DBG_TXD</text>
<text x="190.7" y="49.2">EL_EVENT</text>
<text x="168" y="54.3">EL_RXD</text>
<text x="190.7" y="54.3">EL_DBG_RXD</text>
<text x="229.6" y="79.9" transform="rotate(-90 229.6 79.9)">AMBIENT_LIGHT</text>
<text x="10.3" y="85.9">B</text>
<text x="34.4" y="88.6">BTN1</text>
<text x="51" y="88.6">BTN2</text>
<text x="67.5" y="88.6">BTN3</text>
<text x="82.7" y="88.6">BTN4</text>
<text x="155.1" y="87.3">LSM6DSL_INT2</text>
<text x="155.1" y="84.8">LSM6DSL_INT1</text>
<text x="285.3" y="85.9">B</text>
<text x="113.9" y="94.9">I2C_SDA</text>
<text x="207.2" y="91.1">I2C_SDA</text>
<text x="207.2" y="93.7">I2C_SCL</text>
<text x="114" y="97.5">I2C_SCL</text>
<text x="207.2" y="96.2">SHT30_ALERT</text>
<text x="31.8" y="131.8">LEDK</text>
<text x="62.3" y="130.4">1.69&quot;</text>
<text x="68.7" y="130.4">240x280</text>
<text x="78.2" y="130.4">pixel</text>
<text x="10.3" y="135.9">C</text>
<text x="31.9" y="134.3">LEDA</text>
<text x="62.4" y="133">ST7789V2</text>
<text x="72.9" y="133">Controller</text>
<text x="107.6" y="135.7" transform="rotate(-90 107.6 135.7)">USER_LED</text>
<text x="117.8" y="135.7" transform="rotate(-90 117.8 135.7)">EL_EVENT</text>
<text x="285.3" y="135.9">C</text>
<text x="25.4" y="144.5">DISPLAY_DC</text>
<text x="28.7" y="149.5">SPI_SCK</text>
<text x="29.9" y="147">SPI_CS</text>
<text x="27.8" y="152.1">SPI_MOSI</text>
<text x="30.7" y="154.6">RESET</text>
<text x="42.1" y="171.1">LEDK</text>
<text x="18.7" y="177.5">BACKLIGHT</text>
<text x="10.3" y="185.9">D</text>
<text x="285.3" y="185.9">D</text>
<text x="88.6" y="189" transform="rotate(-90 88.6 189)">LEDA</text>
<text x="35" y="199.9">1</text>
<text x="85" y="199.9">2</text>
<text x="135" y="199.9">3</text>
<text x="185" y="199.9">4</text>
<text x="235" y="199.9">5</text>
<text x="285" y="199.9">6</text>
</g>
<g font-size="1.8" fill="#0000c2">
<text x="17.8" y="18.8">Smart</text>
<text x="24.5" y="18.8">RGB LEDs</text>
<text x="116.2" y="19.8">Extension</text>
<text x="116.2" y="21.8">STEMMA QT /</text>
<text x="116.2" y="23.9">QWIIC /</text>
<text x="125.1" y="23.9">Sparkfun</text>
<text x="126.4" y="19.8">port</text>
<text x="130.7" y="21.8">Adafruit</text>
<text x="160" y="19.3">Debug</text>
<text x="160" y="21.3">Bed</text>
<text x="164.7" y="21.3">of</text>
<text x="167" y="19.3">Header</text>
<text x="167.7" y="21.3">Nails</text>
<text x="173.7" y="21.3">Programming</text>
<text x="224.8" y="19">Ambient</text>
<text x="224.8" y="23.1">populate</text>
<text x="233.5" y="19">Light</text>
<text x="234.2" y="23.1">one</text>
<text x="238.7" y="23.1">or</text>
<text x="239.3" y="19">Sensor</text>
<text x="241.8" y="23.1">the</text>
<text x="246" y="23.1">other,</text>
<text x="224.8" y="25.2">or</text>
<text x="227.9" y="25.2">compatible</text>
<text x="239.5" y="25.2">alternative</text>
<text x="250.8" y="25.2">part</text>
<text x="31.1" y="56.3">WS2812B</text>
<text x="41.1" y="56.3">and</text>
<text x="45.7" y="56.3">SK6812</text>
<text x="54.2" y="56.3">are</text>
<text x="58.4" y="56.3">equivalent,</text>
<text x="69.9" y="56.3">but</text>
<text x="74.1" y="56.3">footprint/pin-out</text>
<text x="92.2" y="56.3">is</text>
<text x="95" y="56.3">180deg</text>
<text x="103.2" y="56.3">rotated.</text>
<text x="17.8" y="69.6">Buttons</text>
<text x="100.3" y="69.6">6-axis</text>
<text x="108.1" y="69.6">Accelerometer+Gyro</text>
<text x="175.3" y="70.1">Temperature</text>
<text x="188.1" y="70.1">+</text>
<text x="190.8" y="70.1">Humidity</text>
<text x="175.3" y="72.1">SHT-30/31/35</text>
<text x="191.4" y="72.1">are</text>
<text x="195.6" y="72.1">equivalent</text>
<text x="17.8" y="115.3">Display</text>
<text x="69.9" y="116.3">max:</text>
<text x="70.3" y="114.3">Backlight</text>
<text x="74.3" y="118.4">typical:</text>
<text x="75.6" y="116.3">2.8-3.2V</text>
<text x="80.3" y="114.3">current</text>
<text x="82.4" y="118.4">3.0V</text>
<text x="85.5" y="116.3">with</text>
<text x="87.7" y="118.4">&amp;</text>
<text x="88.3" y="114.3">limiting</text>
<text x="90.5" y="116.3">60mA</text>
<text x="90.5" y="118.4">50mA</text>
<text x="71.8" y="120.4">0.3V</text>
<text x="77" y="120.4">/</text>
<text x="79.5" y="120.4">7.5Ohm</text>
<text x="87.9" y="120.4">=</text>
<text x="90.7" y="120.4">40mA</text>
<text x="100.3" y="122.3">Simple</text>
<text x="107.9" y="122.3">LEDs</text>
</g>
<g font-size="1.8" fill="#006464">
<text x="267.6" y="24">+3.3V</text>
<text x="22.5" y="25.2">+3.3V</text>
<text x="135.5" y="29">+3.3V</text>
<text x="144.9" y="28.9">J3</text>
<text x="57.5" y="34.3">C4</text>
<text x="81.7" y="34.3">C5</text>
<text x="105.8" y="34.3">C6</text>
<text x="200.3" y="30.1">+3.3V</text>
<text x="38" y="39">D1</text>
<text x="45" y="39">WS2812B</text>
<text x="57.5" y="36.9">1uF</text>
<text x="62.2" y="39">D2</text>
<text x="69.2" y="39">WS2812B</text>
<text x="81.7" y="36.9">1uF</text>
<text x="86.3" y="39">D3</text>
<text x="93.3" y="39">WS2812B</text>
<text x="105.8" y="36.9">1uF</text>
<text x="125.1" y="41.5">C7</text>
<text x="160.5" y="38.3">GND</text>
<text x="273.3" y="39.4" transform="rotate(-90 273.3 39.4)">C3</text>
<text x="275.2" y="39.4" transform="rotate(-90 275.2 39.4)">100nF</text>
<text x="39.6" y="45.3">DIN</text>
<text x="44.2" y="45.3">DOUT</text>
<text x="45.3" y="43.5" transform="rotate(-90 45.3 43.5)">VDD</text>
<text x="63.8" y="45.3">DIN</text>
<text x="68.3" y="45.3">DOUT</text>
<text x="69.4" y="43.5" transform="rotate(-90 69.4 43.5)">VDD</text>
<text x="87.9" y="45.3">DIN</text>
<text x="92.4" y="45.3">DOUT</text>
<text x="93.6" y="43.5" transform="rotate(-90 93.6 43.5)">VDD</text>
<text x="125.1" y="46.6">10uF</text>
<text x="149.5" y="47.3" transform="rotate(-90 149.5 47.3)">JST SM04B-SRSS-TB</text>
<text x="230.5" y="47.9">A1</text>
<text x="268.5" y="44.7">GND</text>
<text x="45.3" y="49.3" transform="rotate(-90 45.3 49.3)">VSS</text>
<text x="69.4" y="49.3" transform="rotate(-90 69.4 49.3)">VSS</text>
<text x="93.6" y="49.3" transform="rotate(-90 93.6 49.3)">VSS</text>
<text x="122.4" y="52.3">GND</text>
<text x="136.4" y="52.3">GND</text>
<text x="23.4" y="59.9">GND</text>
<text x="238.4" y="66" transform="rotate(-90 238.4 66)">ALS-PT19-315C/L177/TR8</text>
<text x="28.8" y="73.5">+3.3V</text>
<text x="45.3" y="73.5">+3.3V</text>
<text x="61.8" y="73.5">+3.3V</text>
<text x="77.1" y="73.5">+3.3V</text>
<text x="135.5" y="72.2">+3.3V</text>
<text x="192.6" y="77.3">+3.3V</text>
<text x="141.8" y="83.1" transform="rotate(-90 141.8 83.1)">VDD</text>
<text x="247.1" y="79.6">10k</text>
<text x="32.6" y="84.5" transform="rotate(-90 32.6 84.5)">R12</text>
<text x="35.2" y="84.4" transform="rotate(-90 35.2 84.4)">10k</text>
<text x="49.1" y="84.5" transform="rotate(-90 49.1 84.5)">R13</text>
<text x="51.7" y="84.4" transform="rotate(-90 51.7 84.4)">10k</text>
<text x="65.6" y="84.5" transform="rotate(-90 65.6 84.5)">R14</text>
<text x="68.2" y="84.4" transform="rotate(-90 68.2 84.4)">10k</text>
<text x="80.9" y="84.5" transform="rotate(-90 80.9 84.5)">R15</text>
<text x="83.4" y="84.4" transform="rotate(-90 83.4 84.4)">10k</text>
<text x="126.2" y="84.7">SDO/SA0</text>
<text x="126.2" y="87.2">SDX</text>
<text x="126.2" y="89.8">SCX</text>
<text x="139.3" y="85" transform="rotate(-90 139.3 85)">VDDIO</text>
<text x="146.3" y="84.7">INT1</text>
<text x="146.3" y="87.2">INT2</text>
<text x="247.6" y="84.7">R7</text>
<text x="267.6" y="86.4" transform="rotate(-90 267.6 86.4)">R8</text>
<text x="270.1" y="86.3" transform="rotate(-90 270.1 86.3)">1k</text>
<text x="35.6" y="95.5">SW1</text>
<text x="52.1" y="95.5">SW2</text>
<text x="68.6" y="95.5">SW3</text>
<text x="83.8" y="95.5">SW4</text>
<text x="102.5" y="93.3" transform="rotate(-90 102.5 93.3)">C2</text>
<text x="105" y="93.3" transform="rotate(-90 105 93.3)">100nF</text>
<text x="126.2" y="94.8">SDA</text>
<text x="177.4" y="93.3" transform="rotate(-90 177.4 93.3)">C1</text>
<text x="179.9" y="93.3" transform="rotate(-90 179.9 93.3)">100nF</text>
<text x="188.5" y="91">ADDR</text>
<text x="188.5" y="93.6">~{RESET}</text>
<text x="196.4" y="92" transform="rotate(-90 196.4 92)">VDD</text>
<text x="198.9" y="91">SDA</text>
<text x="199" y="93.6">SCL</text>
<text x="226.6" y="95.5">GND</text>
<text x="232" y="90.8" transform="rotate(-90 232 90.8)">C15</text>
<text x="233.9" y="90.8" transform="rotate(-90 233.9 90.8)">1uF</text>
<text x="254.5" y="95.5">GND</text>
<text x="259.3" y="90.8" transform="rotate(-90 259.3 90.8)">C17</text>
<text x="261.2" y="90.8" transform="rotate(-90 261.2 90.8)">1uF</text>
<text x="264.7" y="95.5">GND</text>
<text x="126.2" y="99.9">CS</text>
<text x="126.2" y="97.4">SCL</text>
<text x="188" y="99.9">U1</text>
<text x="188.5" y="96.1">R</text>
<text x="196.4" y="97.3" transform="rotate(-90 196.4 97.3)">VSS</text>
<text x="196.9" y="99.9">SHT30-DIS</text>
<text x="197" y="96.1">ALERT</text>
<text x="29.7" y="105.6">GND</text>
<text x="46.2" y="105.6">GND</text>
<text x="62.7" y="105.6">GND</text>
<text x="78" y="105.6">GND</text>
<text x="125.7" y="106.3">U5</text>
<text x="139.3" y="103.6" transform="rotate(-90 139.3 103.6)">GND</text>
<text x="142.2" y="106.3">LSM6DSLTR</text>
<text x="193.5" y="108.2">GND</text>
<text x="136.4" y="114.5">GND</text>
<text x="40.2" y="121.7">+3.3V</text>
<text x="48.8" y="124.1">U13</text>
<text x="50" y="129.1">GND</text>
<text x="50" y="131.7">LEDK</text>
<text x="69.1" y="126.6">ER-TFT1.69-2</text>
<text x="50" y="134.2">LEDA</text>
<text x="50" y="136.8">VDD</text>
<text x="50" y="139.3">GND</text>
<text x="50" y="141.8">GND</text>
<text x="107.5" y="142.9" transform="rotate(-90 107.5 142.9)">R16</text>
<text x="110.1" y="142.9" transform="rotate(-90 110.1 142.9)">100</text>
<text x="117.7" y="142.9" transform="rotate(-90 117.7 142.9)">R17</text>
<text x="120.2" y="142.9" transform="rotate(-90 120.2 142.9)">100</text>
<text x="50" y="144.4">D/C</text>
<text x="50" y="146.9">CS</text>
<text x="50" y="149.5">SCL(SCK)</text>
<text x="111.4" y="149.5" transform="rotate(-90 111.4 149.5)">LED</text>
<text x="121.5" y="149.5" transform="rotate(-90 121.5 149.5)">LED</text>
<text x="50" y="152">SDA(MOSI)</text>
<text x="50" y="154.5">RESET</text>
<text x="104.1" y="152">D4</text>
<text x="114.3" y="152">D5</text>
<text x="50" y="157.1">GND</text>
<text x="104.6" y="157.7">GND</text>
<text x="111.4" y="156.1" transform="rotate(-90 111.4 156.1)">Green</text>
<text x="114.8" y="157.7">GND</text>
<text x="121.5" y="156.1" transform="rotate(-90 121.5 156.1)">Green</text>
<text x="42.4" y="164.1">GND</text>
<text x="58" y="173.8">+3.3V</text>
<text x="84.7" y="172.5">+3.3V</text>
<text x="43.2" y="178.7">Q3</text>
<text x="32.6" y="183" transform="rotate(-90 32.6 183)">R5</text>
<text x="35.2" y="183.4" transform="rotate(-90 35.2 183.4)">10k</text>
<text x="41.9" y="181.2">2N7002</text>
<text x="58.8" y="184.2">100nF</text>
<text x="58.8" y="181.6">C10</text>
<text x="69" y="184.2">1uF</text>
<text x="69" y="181.6">C11</text>
<text x="88.5" y="180.4" transform="rotate(-90 88.5 180.4)">R6</text>
<text x="91" y="180.7" transform="rotate(-90 91 180.7)">7.5</text>
<text x="38.6" y="192">GND</text>
<text x="58.9" y="192">GND</text>
</g>
<g font-size="1.8" fill="#a90000">
<text x="142.2" y="35.3">3</text>
<text x="142.2" y="32.8">4</text>
<text x="44.2" y="38.8" transform="rotate(-90 44.2 38.8)">3</text>
<text x="68.3" y="38.8" transform="rotate(-90 68.3 38.8)">3</text>
<text x="92.5" y="38.8" transform="rotate(-90 92.5 38.8)">3</text>
<text x="142.2" y="40.4">1</text>
<text x="142.2" y="37.8">2</text>
<text x="37.4" y="44.2">2</text>
<text x="50.1" y="44.2">4</text>
<text x="61.5" y="44.2">2</text>
<text x="74.2" y="44.2">4</text>
<text x="85.7" y="44.2">2</text>
<text x="98.4" y="44.2">4</text>
<text x="44.2" y="51.5" transform="rotate(-90 44.2 51.5)">1</text>
<text x="68.3" y="51.5" transform="rotate(-90 68.3 51.5)">1</text>
<text x="92.5" y="51.5" transform="rotate(-90 92.5 51.5)">1</text>
<text x="123.8" y="83.6">1</text>
<text x="138.2" y="78.2" transform="rotate(-90 138.2 78.2)">5</text>
<text x="140.7" y="78.2" transform="rotate(-90 140.7 78.2)">8</text>
<text x="151.7" y="83.6">4</text>
<text x="123.8" y="86.1">2</text>
<text x="123.8" y="88.6">3</text>
<text x="151.7" y="86.1">9</text>
<text x="186" y="89.9">2</text>
<text x="195.3" y="87.1" transform="rotate(-90 195.3 87.1)">5</text>
<text x="203.8" y="89.9">1</text>
<text x="31.5" y="92.1" transform="rotate(-90 31.5 92.1)">1</text>
<text x="48" y="92.1" transform="rotate(-90 48 92.1)">1</text>
<text x="64.5" y="92.1" transform="rotate(-90 64.5 92.1)">1</text>
<text x="79.8" y="92.1" transform="rotate(-90 79.8 92.1)">1</text>
<text x="123.1" y="93.7">14</text>
<text x="186" y="92.5">6</text>
<text x="186" y="95">7</text>
<text x="203.8" y="95">3</text>
<text x="203.8" y="92.5">4</text>
<text x="31.5" y="99.8" transform="rotate(-90 31.5 99.8)">2</text>
<text x="48" y="99.8" transform="rotate(-90 48 99.8)">2</text>
<text x="64.5" y="99.8" transform="rotate(-90 64.5 99.8)">2</text>
<text x="79.8" y="99.8" transform="rotate(-90 79.8 99.8)">2</text>
<text x="123.1" y="98.8">12</text>
<text x="123.1" y="96.3">13</text>
<text x="195.3" y="99.8" transform="rotate(-90 195.3 99.8)">8</text>
<text x="138.2" y="106.1" transform="rotate(-90 138.2 106.1)">6</text>
<text x="47.6" y="128">1</text>
<text x="47.6" y="130.6">2</text>
<text x="47.6" y="133.1">3</text>
<text x="47.6" y="135.6">4</text>
<text x="47.6" y="138.2">5</text>
<text x="47.6" y="140.7">6</text>
<text x="47.6" y="143.3">7</text>
<text x="47.6" y="145.8">8</text>
<text x="47.6" y="148.3">9</text>
<text x="46.9" y="150.9">10</text>
<text x="46.9" y="153.4">11</text>
<text x="46.9" y="156">12</text>
<text x="40.4" y="173.4" transform="rotate(-90 40.4 173.4)">3</text>
<text x="33.6" y="176.3">1</text>
<text x="40.4" y="181" transform="rotate(-90 40.4 181)">2</text>
</g>
<g font-size="1.8" fill="#a5a4a2">
<text x="177.7" y="32.8">1</text>
<text x="177.7" y="35.3">3</text>
<text x="186.6" y="32.8">2</text>
<text x="186.6" y="35.3">4</text>
<text x="177.7" y="37.8">5</text>
<text x="177.7" y="40.4">7</text>
<text x="186.6" y="37.8">6</text>
<text x="186.6" y="40.4">8</text>
<text x="177.1" y="45.5">11</text>
<text x="177.7" y="42.9">9</text>
<text x="186" y="42.9">10</text>
<text x="186" y="45.5">12</text>
<text x="177.1" y="48">13</text>
<text x="177.1" y="50.5">15</text>
<text x="177.1" y="53.1">17</text>
<text x="186" y="48">14</text>
<text x="186" y="50.5">16</text>
<text x="186" y="53.1">18</text>
</g>
<g font-size="1.8" fill="#939391">
<text x="251.5" y="37.7">U7</text>
<text x="181.7" y="56.7">J6</text>
</g>
<g font-size="1.1" fill="#840000">
<text x="45.5" y="49.2">RGB</text>
<text x="69.7" y="49.2">RGB</text>
<text x="93.8" y="49.2">RGB</text>
</g>
</svg>
